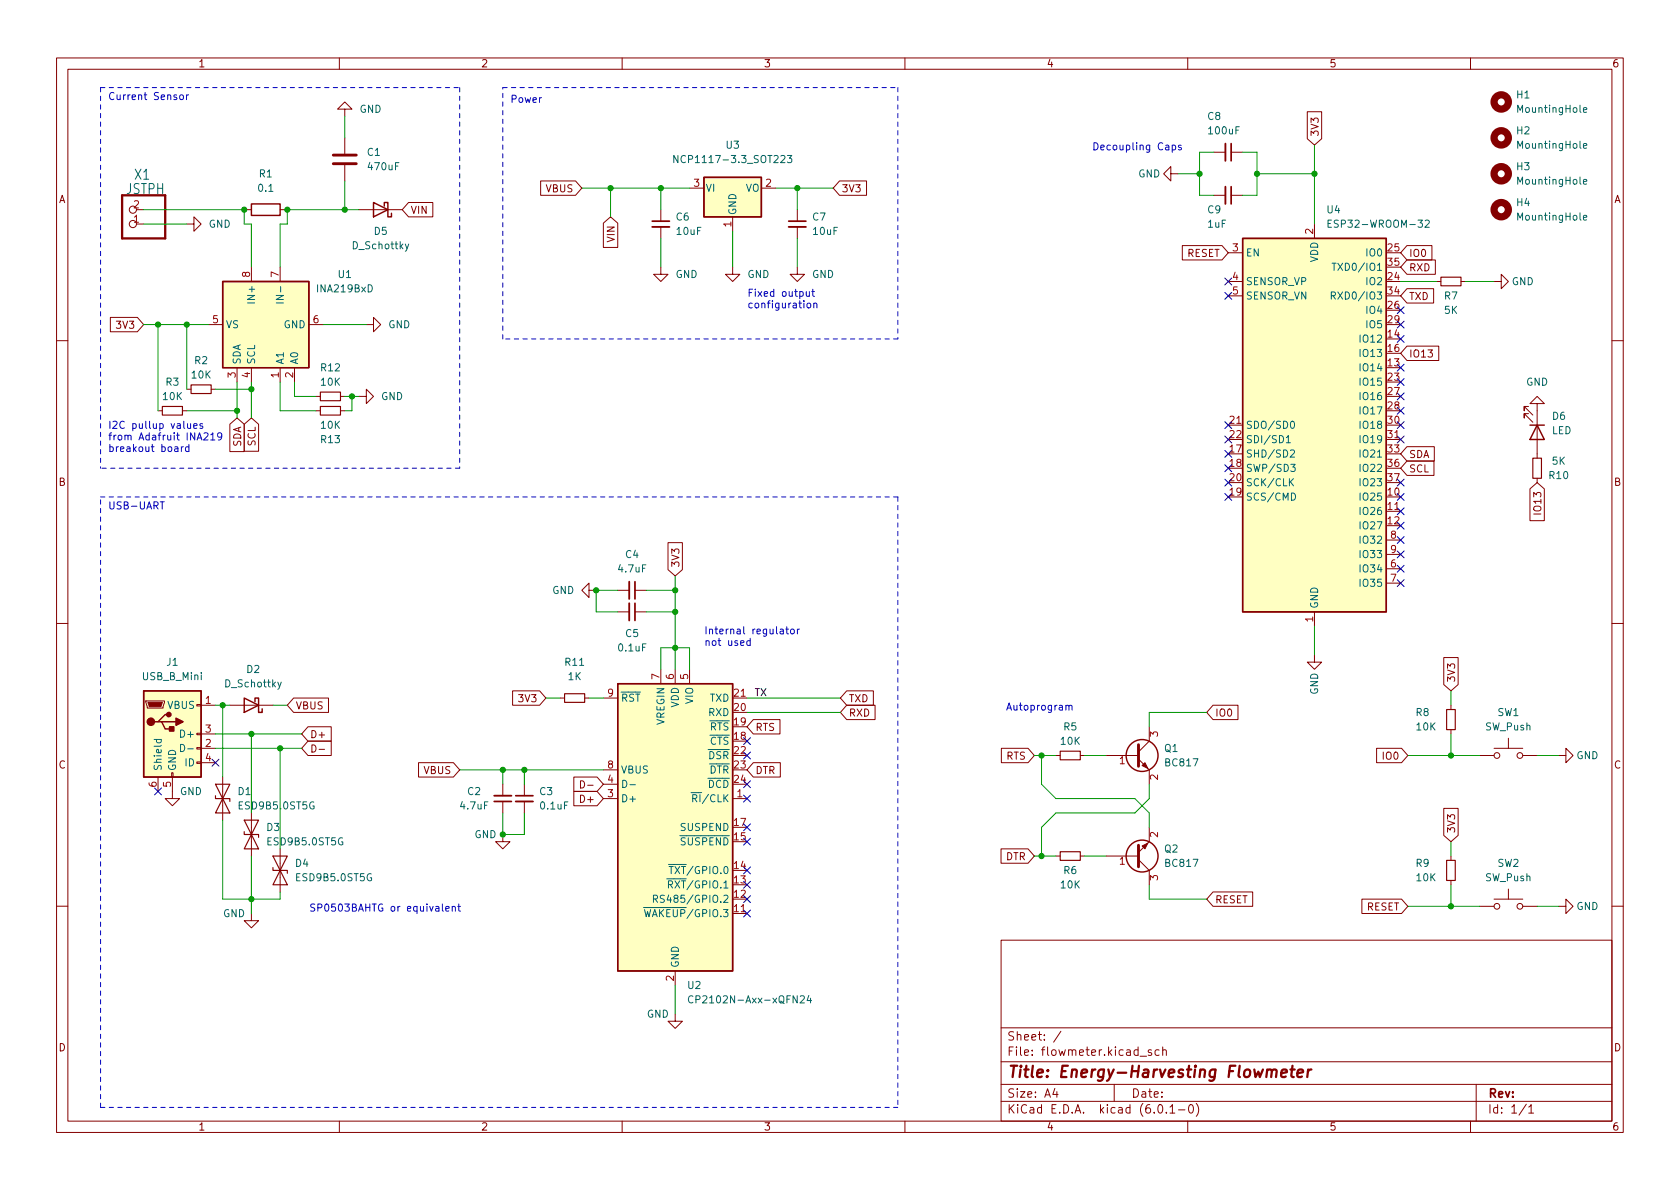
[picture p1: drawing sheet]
<svg xmlns="http://www.w3.org/2000/svg" width="297mm" height="210mm" viewBox="0 0 297 210" stroke-linecap="round" stroke-linejoin="round" font-family="sans-serif">
<g fill="none" stroke="#840000" stroke-width=".18">
<path d="M10 10.2h277v190.1h-277zM12 12.2h273v186.1h-273zM60 10.2v2M61 19.3h1.2l-1.2-1.3-1.3 1.3h1.3v1.3M110 10.2v2M160 10.2v2M210 10.2v2M231.1 19.8h2.6v4.7l-1.3 1.1-1.3-1.1zM260 10.2v2M24.1 37.1h1.3M24.1 39.6h1.3M33 39.6h1.3v-1.3l1.3 1.3-1.3 1.3v-1.3"/>
<path d="M43.2 37.1h1.2M49.5 37.1h1.3M61 24.4v2.8M61 29.2v2.8M63.5 37.1h7.6M72.2 35.8h4.3v2.5h-4.3l-1.1-1.2zM95.6 32h6.2l1.1 1.3-1.1 1.2h-6.2zM106.7 39.5l1.2-1.2 1.3 1.2v4.3h-2.5zM116.8 37.1v2M121.9 33.3h2.6M129.5 38.3v2.6M134.6 33.3h2.6"/>
<path d="M141 37.1v2M148.4 32h4.8v2.5h-4.8l-1.1-1.2zM207 30.7v-1.2l-1.3 1.2 1.3 1.3v-1.3h1.3M214.6 34.5h2.1M214.6 26.9h2.1M217.7 34.5h2M217.7 26.9h2M232.4 39.6v2.6M19.5 56.1h4.8l1.1 1.3-1.1 1.3h-4.8zM36.8 57.4h2.6M44.4 47.2v2.6M49.5 47.2v2.6"/>
<path d="M54.6 57.4h2.5M64.8 57.4h1.2v1.3l1.3-1.3-1.3-1.3v1.3M116.8 47.2v1.3h1.3l-1.3 1.3-1.2-1.3h1.2M116.8 40.1v2.1M129.5 47.2v1.3h1.3l-1.3 1.3-1.2-1.3h1.2M141 47.2v1.3h1.2l-1.2 1.3-1.3-1.3h1.3M141 40.1v2.1M209 43.4h7.1l1.1 1.3-1.1 1.3h-7.1zM217.2 49.8h2.5M217.2 44.7h2.5M217.2 52.3h2.5M248.8 51h4.7v2.6h-4.7l-1.2-1.3z"/>
<path d="M248.8 46h5v2.5h-5l-1.2-1.3zM248.8 43.4h4.4v2.6h-4.4l-1.2-1.3zM254 49.8h.8M258.3 49.8h.8M264.2 49.8h1.2v-1.3l1.3 1.3-1.3 1.2v-1.2M10 60.2h2M27.9 72.6h.8M32.3 72.6h.7M33 68.8h.8M37.3 68.8h.8M40.6 75l1.3-1.1 1.3 1.1v4.9h-2.6zM41.9 65v2.6"/>
<path d="M43.2 75l1.2-1.1 1.3 1.1v4.8h-2.5zM44.4 65v2.6M49.5 65v2.6M52.1 65v2.6M55.9 72.6h.7M55.9 70.1h.7M60.2 72.6h.8M60.2 70.1h.8M63.5 70.1h1.3v1.3l1.2-1.3-1.2-1.3v1.3M217.2 75.2h2.5M245.1 77.7h2.5M248.8 79h4.8v2.5h-4.8l-1.2-1.2z"/>
<path d="M248.8 61.2h5.6v2.5h-5.6l-1.2-1.2zM270.3 71.9h-.8v.7v-.7l1.5 1.5M270.3 73.1h-.8v.8v-.8l1.5 1.6M271.8 71.4h1.2l-1.2-1.3-1.3 1.3h1.3v9.6M285 60.2h2M118.1 96h2.6v4.7l-1.3 1.1-1.3-1.1zM245.1 90.4h2.5M245.1 95.5h2.5M245.1 98h2.5M248.8 81.5h4.7v2.6h-4.7l-1.2-1.3zM270.5 86.4l1.3-1.1 1.2 1.1v5.7h-2.5zM271.8 84.6v.7"/>
<path d="M10 110.2h2M104.1 104.4v-1.3l-1.2 1.3 1.2 1.3v-1.3h1.3M109.2 108.2h2.1M109.2 104.4h2.1M112.3 108.2h2M112.3 104.4h2M116.8 118.4v2.5M119.4 118.4v2.5M121.9 118.4v2.5M232.4 115.8v1.3h1.3l-1.3 1.3-1.3-1.3h1.3M232.4 108.2v2.5M245.1 100.6h2.5"/>
<path d="M245.1 103.1h2.5M255.3 116.3h2.5v4.8l-1.3 1.1-1.2-1.1zM285 110.2h2M25.8 123.9h3.3v.3l-.3 1h-2.8zM27.9 137.4v2.5M30.4 136.6h.2v.8h-.2zM30.5 137.4v3.8h1.2l-1.2 1.3-1.3-1.3h1.3M34.8 134.7h.8v.3h-.8zM34.8 132.2h.8v.3h-.8zM34.8 129.7h.8v.2h-.8zM34.8 124.6h.8v.2h-.8zM35.6 124.7h2.5"/>
<path d="M35.6 132.3h2.5M35.6 129.8h2.5M35.6 134.9h2.5M39.4 137.4v7.6M40.6 124.7h7.7M51.9 123.4h6.2v2.6h-6.2l-1.1-1.3zM54.5 128.5h4.1v2.6h-4.1l-1.2-1.3zM54.5 131.1h4.1v2.5h-4.1l-1.2-1.3zM55.1 131.7a.64 .64 0 0 1 .8 .7 .64 .64 0 0 1-.8 .6zM56.4 132.5h1M74 134.9h6.2l1.1 1.2-1.1 1.3h-6.2zM88.9 138.7v2"/>
<path d="M90.6 122.2h4.8l1.1 1.2-1.1 1.3h-4.8zM92.7 138.7v2M99.1 123.4h.7M101.5 139.9h4.1l1.1 1.3-1.1 1.3h-4.1zM101.5 137.4h4.1l1.1 1.3-1.1 1.2h-4.1zM102.6 138.1a.64 .64 0 0 1 .8 .6 .64 .64 0 0 1-.8 .6zM103.4 123.4h.7M103.9 138.9h1M106.7 123.4h2.5M106.7 138.7h2.5M106.7 136.1h2.5M129.5 123.4h2.6"/>
<path d="M133.2 134.9h4.8v2.5h-4.8l-1.1-1.3zM133.2 127.2h4.7v2.6h-4.7l-1.1-1.3zM149.7 124.7h5v2.5h-5l-1.1-1.2zM149.7 122.2h4.7v2.5h-4.7l-1.1-1.3zM177.1 132.3h4.7l1.1 1.3-1.1 1.3h-4.7zM186.7 133.6h.8M191 133.6h.8M195.6 133.6h5.7M201.3 134.2l1.9 1.9v2.6M203.2 128.5v2.6l-1.9 1.9M214.5 124.7h4.4v2.5h-4.4l-1.1-1.2zM243.4 132.3h4.4l1.1 1.3-1.1 1.3h-4.4z"/>
<path d="M256.5 124.7v.8M256.5 129v.8M261.6 133.6h2.6M264.2 132.3h5M266.7 130.6v1.7M269.2 133.6h2.6M275.6 133.6h1.3v-1.3l1.2 1.3-1.2 1.3v-1.3M44.4 143.8v7.6M49.5 150.1v7.6M88.9 147.6v1.2h1.3l-1.3 1.3-1.3-1.3h1.3M88.9 141.7v2.1M92.7 141.7v2.1"/>
<path d="M106.7 141.2h2.5M129.5 141.2h2.6M177 150.1h4.8l1.1 1.3-1.1 1.2h-4.8zM186.7 151.4h.8M191 151.4h.8M195.6 151.4h5.7M201.3 152l1.9 1.9v2.6M203.2 146.3v2.5l-1.9 1.9M214.5 157.7h7v2.6h-7l-1.1-1.3zM240.8 159h7l1.1 1.3-1.1 1.2h-7zM255.3 142.9h2.5v4.8l-1.3 1.1-1.2-1.1zM256.5 151.4v.7"/>
<path d="M256.5 155.7v.8M264.2 159h5M266.7 157.2v1.8M10 160.2h2M44.4 161.5v1.3h1.3l-1.3 1.3-1.2-1.3h1.2M119.4 179.3v1.3h1.2l-1.2 1.3-1.3-1.3h1.3M119.4 171.7v2.5M129.5 161.5h2.6M177 166.3h108v32h-108zM261.6 160.3h2.6M269.2 160.3h2.6M275.6 160.3h1.3v-1.3l1.2 1.3-1.2 1.2v-1.2"/>
<path d="M285 160.2h2M60 198.3v2M110 198.3v2M160 198.3v2M177 194.8h108M177 191.8h108M177 187.8h108M177 181.8h108M186.5 192.5l-.4 1h1M186.9 193v1M187.6 182.4l-1.3 1.9M197 191.8v3"/>
<path d="M201.6 186.8h1.1M203.6 185.7l-.4-.1-.2 .2 .1 .3 .5 .1v.4h-.6M204.9 195.4l.2-.1a.81 .81 0 0 1 .6 .7 .81 .81 0 0 1-.3 .8h-.2a.81 .81 0 0 1-.6-.6 .81 .81 0 0 1 .3-.8zM204.9 185.7l-.4-.1-.3 .3v.4l.2 .3h.5M205.6 185.8l.2-.2 .3 .1 .1 .9M205.6 185.1v1.5M206.2 196.7v.1M206.9 195.8l.4-.5v1.5M206.9 196.8h.8M208.4 196.3h1.1M210 198.3v2M210.4 195.4l.1-.1a.81 .81 0 0 1 .6 .7 .81 .81 0 0 1-.3 .8h-.2a.81 .81 0 0 1-.5-.6 .81 .81 0 0 1 .3-.8z"/>
<path d="M211.5 195.1a1.72 1.72 0 0 1 0 2.3M260 198.3v2M261 191.8v6.5M269.9 195.3l-1.3 1.9M270.3 195.8l.4-.5v1.5M270.3 196.8h.9"/>
<circle cx="23.5" cy="39.6" r=".63"/>
<circle cx="23.5" cy="37.1" r=".63"/>
<circle cx="264.7" cy="133.6" r=".51"/>
<circle cx="268.7" cy="133.6" r=".51"/>
<circle cx="264.7" cy="160.3" r=".51"/>
<circle cx="268.7" cy="160.3" r=".51"/>
</g>
<path d="M226.5 189.8l1-.2v-.4l-.2-.1-.6 .1-.2 1 .3 .3 .5-.1M228.2 189.1h.7M228.5 188.5l-.2 1.7 .1 .2 .4 .1M229.4 189.8l1-.2-.1-.4-.1-.1-.6 .1-.2 1 .2 .3 .6-.1M231.3 189.1l-.2 1.4M231.9 189.1l-.4 .1-.2 .3" fill="none" stroke="#840000" stroke-width=".4"/>
<g fill="none" stroke="#840000" stroke-width=".2">
<path d="M254.8 49h3.5v1.5h-3.5zM28.7 71.9h3.6v1.5h-3.6zM33.8 68.1h3.5v1.5h-3.5zM56.6 71.9h3.6v1.5h-3.6zM56.6 69.3h3.6v1.6h-3.6zM271 81h1.5v3.6h-1.5zM38.1 138.7h2.5l-1.2 2.5zM99.8 122.7h3.6v1.5h-3.6zM187.5 132.8h3.5v1.6h-3.5zM255.8 125.5h1.5v3.5h-1.5zM38.1 140.7v.5h2.5v.5M39.4 141.2l1.2 2.6h-2.5z"/>
<path d="M43.2 147.1v.5h2.5v.5M43.2 145h2.5l-1.3 2.6zM44.4 147.6l1.3 2.5h-2.5zM48.3 153.4v.5h2.5v.5M48.3 151.4h2.5l-1.3 2.5zM49.5 153.9l1.3 2.6h-2.5zM187.5 150.6h3.5v1.5h-3.5zM255.8 152.1h1.5v3.6h-1.5z"/>
</g>
<path d="M216.7 25.4v3M216.7 33v3.1M115.3 40.1h3.1M139.4 40.1h3.1M111.3 102.9v3M111.3 106.7v3M87.4 140.7h3M91.2 141.7h3" fill="none" stroke="#840000" stroke-width=".33"/>
<path d="M115.3 39.1h3.1M139.4 39.1h3.1M217.7 25.4v3M217.7 33v3.1M112.3 102.9v3M112.3 106.7v3M87.4 141.7h3M91.2 140.7h3" fill="none" stroke="#840000" stroke-width=".3"/>
<g fill="none" stroke="#840000" stroke-width="1.3">
<circle cx="265.4" cy="18" r="1.27"/>
<circle cx="265.4" cy="37.1" r="1.27"/>
<circle cx="265.4" cy="30.7" r="1.27"/>
<circle cx="265.4" cy="24.4" r="1.27"/>
</g>
<g fill="none" stroke="#006464" stroke-width=".18">
<path d="M280 19.4l.6-.1-.1-.2-.4-.1-.1 .2v.6h.5M119.9 27.5v1.3l-.8-1.3v1.3M139.2 27.5h.8l-.4 .5 .3 .1v.5l-.1 .2-.6-.2M234.8 39.5h.4M235.4 38.9h-.6v1.3h.6M252 39l.5-.1 .2 .4-.8 .9h.8M280 25.8l.6-.1-.1-.3h-.4l-.1 .2v.6h.5M280 32.1l.6-.1-.1-.2-.4-.1-.1 .2v.6h.5M280 38.5l.6-.1-.1-.3h-.4l-.1 .2v.6h.5M43.8 53.6h1.2M48.8 53.6h1.3M72.3 43.2l-.5 1.1-.1 .1"/>
<path d="M235.4 52.3l.6-.1 .1-.2v-.3l-.7-.1v1.3M235.5 46.5h.7M235.7 52.3l.4 .6M235.9 46.5v1.3M227.4 77.4l.4-.4v1.3M227.4 78.3h.8M228.2 79.7l.4-.1 .3 .3-.8 .9h.8M228.3 74.6l.2-.1a.68 .68 0 0 1 .4 .6 .68 .68 0 0 1-.4 .7l-.2-.2-.1-.3zM228.2 85.2l.5 .7M228.2 82.1h.8l-.4 .5 .3 .1v.6l-.1 .1-.6-.1M228.3 87.2a.64 .64 0 0 1 .8 .6 .64 .64 0 0 1-.8 .7zM228.7 84.6l-.7 .8"/>
<path d="M27.2 130.8h1.3M27.7 130.8v.3l.2 .3 .6-.2v-.4M31.9 131.6a.64 .64 0 0 1 .8 .7 .64 .64 0 0 1-.8 .6zM33.2 132.4h1M49.7 120.6l-.4 1.2-.2 .1M110.1 138a.64 .64 0 0 1 .7 .6 .64 .64 0 0 1-.7 .7zM111.4 138.8h.9M115.5 159l.6-.1 .2-.2-.1-.3-.7-.1v1.3M115.8 159l.5 .6M117.5 158.4l-.5-.1-.2 .1v.4l.5 .2 .2 .3-.3 .3-.5-.1M122.5 176.2a.6 .6 0 0 0-.8 .4 .6 .6 0 0 0 .6 .8l.2-.2M141.5 176.2l.5-.1 .2 .3-.8 1h.8"/>
<path d="M143 176l-.3 .9h.8M143.3 176.5v.9"/>
</g>
<g fill="#ffffc2" stroke="#ffffc2" stroke-width=".18">
<path d="M39.4 49.8h15.2v15.2h-15.2z"/>
<path d="M25.4 122.2h10.2v15.2h-10.2z"/>
<path d="M109.2 120.9h20.3v50.8h-20.3z"/>
<path d="M219.7 42.2h25.4v66h-25.4z"/>
<path d="M124.5 31.4h10.1v6.9h-10.1z"/>
</g>
<g fill="none" stroke="#840000" stroke-width=".25">
<path d="M44.4 36.1h5.1v2h-5.1zM66 35.8l2.6 1.3-2.6 1.2zM67.9 36.4v-.6h.7v2.5h.6v-.6M124.5 31.4h10.1v6.9h-10.1zM39.4 49.8h15.2v15.2h-15.2zM219.7 42.2h25.4v66h-25.4zM270.5 75.2h2.5M271.8 75.2l1.2 2.5h-2.5zM25.4 122.2h10.2v15.2h-10.2zM27.9 127.6h.7l.6 1.3h1.3M28.6 127.6h2.5M29.8 126.4h-.6l-1.3 1.2h-.6"/>
<path d="M43.2 123.4l2.5 1.3-2.5 1.3zM45.1 124.1v-.7h.6v2.6h.7v-.7M109.2 120.9h20.3v50.8h-20.3z"/>
<circle cx="201.9" cy="133.6" r="2.82"/>
<circle cx="201.9" cy="151.4" r="2.82"/>
</g>
<g fill="#840000" stroke="#840000" stroke-width=".25">
<path d="M31.1 127l1.3 .6-1.3 .7z"/>
<path d="M30 128.5h.7v.8h-.7z"/>
<circle cx="26.7" cy="127.6" r=".63"/>
<circle cx="29.8" cy="126.4" r=".38"/>
</g>
<g fill="#840000" stroke="#840000" stroke-width=".18">
<path d="M26.2 124.2h2.5l-.3 .8h-2z"/>
<path d="M201.9 149.6l1-.5-.5 1z"/>
<path d="M201.9 135.4l.5-.5 .5 1z"/>
</g>
<path d="M58.9 27.4h4.1M58.9 29h4.1M201.3 131.7v3.8M201.3 149.5v3.8" fill="none" stroke="#840000" stroke-width=".51"/>
<path d="M21.6 34.5h7.6v7.7h-7.6z" fill="none" stroke="#840000" stroke-width=".41"/>
<g fill="none" stroke="#0000c2" stroke-width=".18">
<path d="M31.9 16.8h.3l.2 .2v.4l-.2 .2h-.3l-.1-.2zM33 16.8v.8M33.3 16.8l-.3 .2M207.3 25.7h.3l.3 .2-.1 .5h-.5M207.3 25.7v1.2M208.8 25.7h-.3l-.1 .1v.2l.4 .1v.3h-.4M142.6 51.6v.7l.3 .1 .2-.1M142.8 53.7l.3-.1 .2 .2v.4l-.2 .2h-.3l-.1-.2zM143.1 51.6v.8M143.5 51.6h.5M143.7 51.1v1.1l.3 .2M143.9 53.7l.2-.1 .3 .1v.7"/>
<path d="M143.9 53.6v.8M32.1 79v.8M32.4 79l-.3 .2M33.2 74.9v.8l.3 .1 .2-.2M33.4 79.1l-.4-.1-.2 .2 .1 .6h.5M33.4 78.6v1.2M33.7 74.9v.9M34.2 75.3l.7-.1-.1-.2-.4-.1-.2 .2 .1 .6h.5M35.8 75l-.3-.1-.2 .2 .1 .2 .4 .1v.3h-.5M36.1 76.7l.4-.2 .3 .4-.8 .9h.8M37.3 76.9l.3-.4v1.3M37.3 77.8h.7"/>
<path d="M39.2 77.1l-.2 .2h-.3l-.2-.2 .1-.5 .4-.1 .1 .2a.84 .84 0 0 1-.3 1.1h-.2M28.3 88.7h.7M132.6 113.4l-.3-.1-.3 .2 .2 .6h.4M132.6 112.9v1.2M138 111.3h.4l.1 .8M138.5 111.5l-.4 .1-.2 .2 .2 .3 .4-.1M138.9 111.2h.5M139.1 110.8v1.1l.3 .2M139.9 111.3l.3-.1 .2 .3v.4l-.2 .2-.3-.1-.1-.1zM141 111.2v.9M141.3 111.2l-.3 .3M188.5 124.8l.1-.1 .3 .1 .1 .8"/>
<path d="M189 124.9l.2-.2 .3 .1v.8M78.2 159.9v1l.2 .2M81.1 159.9v1l.3 .2M78.8 160.7l.6-.1v-.3h-.4l-.2 .2 .1 .6h.5M80 160.4l.1-.1h.3l.1 .8M80 160.3v.8M80.9 160.3h.5"/>
</g>
<path d="M17.8 15.5v67.3M17.8 15.5h63.5M81.3 15.5v67.3M88.9 15.5h69.8M158.7 15.5v44.4M88.9 59.9v-44.4M158.7 59.9h-69.8M17.8 87.9h140.9M81.3 82.8h-63.5M158.7 87.9v107.9M17.8 195.8v-107.9M158.7 195.8h-140.9" fill="none" stroke="#0000c2" stroke-width=".18" stroke-dasharray=".8 .8"/>
<g fill="none" stroke="#009600" stroke-width=".18">
<path d="M25.4 37.1h17.8v2.5h1.2v7.6M25.4 39.6h7.6M61 20.6v3.8M61 32v5.1M63.5 37.1h-12.7v2.5h-1.3v7.6M102.9 33.3h19M107.9 33.3v5M116.8 33.3v3.8M137.2 33.3h10.1M141 33.3v3.8M208.3 30.7h3.8M214.6 26.9h-2.5v7.6h2.5"/>
<path d="M219.7 26.9h2.5v7.6h-2.5M222.2 30.7h10.2M232.4 25.6v14M25.4 57.4h11.4M27.9 57.4v15.2M33 57.4v11.4M57.1 57.4h7.7M116.8 42.2v5M129.5 40.9v6.3M141 42.2v5M247.6 49.8h6.4M259.1 49.8h5.1"/>
<path d="M33 72.6h8.9M38.1 68.8h6.3M41.9 67.6v6.3M44.4 67.6v6.3M49.5 67.6v5h6.4M52.1 67.6v2.5h3.8M61 70.1h2.5M62.2 70.1v2.5h-1.2M109.2 104.4h-3.8v3.8h3.8M114.3 104.4h5.1M114.3 108.2h5.1M116.8 118.4v-3.9h5.1v3.9"/>
<path d="M119.4 101.8v16.6M232.4 110.7v5.1M38.1 124.7h2.5M38.1 129.8h15.2M38.1 132.3h15.2M39.4 124.7v12.7M44.4 129.8v14M48.3 124.7h2.5M49.5 132.3v17.8M81.3 136.1h25.4M88.9 136.1v2.6M92.7 136.1v2.6"/>
<path d="M96.5 123.4h2.6M104.1 123.4h2.6M132.1 126h16.5M132.1 123.4h16.5M182.9 133.6h3.8M184.1 133.6v5.1l2.6 2.5h14l2.5 2.6v2.5M191.8 133.6h3.8M203.2 138.7v2.5l-2.5 2.6h-14l-2.6 2.5v5.1M213.4 126h-10.2v2.5M248.9 133.6h12.7M256.5 122.2v2.5M256.5 129.8v3.8"/>
<path d="M271.8 133.6h3.8M39.4 145v14h10.1v-1.3M44.4 151.4v10.1M88.9 143.8v3.8h3.8v-3.8M182.9 151.4h3.8M191.8 151.4h3.8M203.2 156.5v2.5h10.2M256.5 148.8v2.6M256.5 156.5v3.8M119.4 174.2v5.1M248.9 160.3h12.7M271.8 160.3h3.8"/>
</g>
<g fill="none" stroke="#000084" stroke-width=".18">
<path d="M216.6 49.2l1.2 1.2M216.6 51.7l1.2 1.2M217.8 49.2l-1.2 1.2M217.8 51.7l-1.2 1.2M247 54.2l1.3 1.3M247 56.8l1.3 1.2M247 59.3l1.3 1.2M248.3 56.8l-1.3 1.2M248.3 54.2l-1.3 1.3M248.3 59.3l-1.3 1.2M216.6 74.6l1.2 1.2M216.6 77.1l1.2 1.2"/>
<path d="M216.6 79.6l1.2 1.3M217.8 74.6l-1.2 1.2M217.8 77.1l-1.2 1.2M217.8 79.6l-1.2 1.3M247 72l1.3 1.2M247 77.1l1.3 1.2M247 74.6l1.3 1.2M247 66.9l1.3 1.3M247 64.4l1.3 1.2M247 69.5l1.3 1.2M248.3 72l-1.3 1.2M248.3 77.1l-1.3 1.2"/>
<path d="M248.3 74.6l-1.3 1.2M248.3 66.9l-1.3 1.3M248.3 64.4l-1.3 1.2M248.3 69.5l-1.3 1.2M216.6 82.2l1.2 1.2M216.6 87.3l1.2 1.2M216.6 84.7l1.2 1.2M217.8 82.2l-1.2 1.2M217.8 87.3l-1.2 1.2M217.8 84.7l-1.2 1.2M247 92.3l1.3 1.3M247 94.9l1.3 1.2"/>
<path d="M247 97.4l1.3 1.2M247 84.7l1.3 1.2M247 87.3l1.3 1.2M247 89.8l1.3 1.2M247 100l1.3 1.2M248.3 92.3l-1.3 1.3M248.3 94.9l-1.3 1.2M248.3 97.4l-1.3 1.2M248.3 84.7l-1.3 1.2M248.3 87.3l-1.3 1.2M248.3 89.8l-1.3 1.2M248.3 100l-1.3 1.2"/>
<path d="M247 102.5l1.3 1.2M248.3 102.5l-1.3 1.2M27.3 139.3l1.2 1.3M28.5 139.3l-1.2 1.3M37.5 134.3l1.2 1.2M38.7 134.3l-1.2 1.2M131.5 130.4l1.2 1.3M131.5 138.1l1.2 1.2M131.5 133l1.2 1.2M132.7 130.4l-1.2 1.3M132.7 138.1l-1.2 1.2M132.7 133l-1.2 1.2"/>
<path d="M131.5 148.2l1.2 1.2M131.5 140.6l1.2 1.2M131.5 153.3l1.2 1.2M131.5 145.7l1.2 1.2M131.5 155.8l1.2 1.3M131.5 158.4l1.2 1.2M132.7 148.2l-1.2 1.2M132.7 140.6l-1.2 1.2M132.7 153.3l-1.2 1.2M132.7 145.7l-1.2 1.2M132.7 155.8l-1.2 1.3M132.7 158.4l-1.2 1.2"/>
<path d="M131.5 160.9l1.2 1.2M132.7 160.9l-1.2 1.2"/>
</g>
<g fill="#009600" stroke="#009600" stroke-width=".18">
<circle cx="184.1" cy="151.4" r=".46"/>
<circle cx="119.4" cy="108.2" r=".46"/>
<circle cx="119.4" cy="114.5" r=".46"/>
<circle cx="184.1" cy="133.6" r=".46"/>
<circle cx="256.5" cy="133.6" r=".46"/>
<circle cx="256.5" cy="160.3" r=".46"/>
<circle cx="212.1" cy="30.7" r=".46"/>
<circle cx="232.4" cy="30.7" r=".46"/>
<circle cx="222.2" cy="30.7" r=".46"/>
<circle cx="49.5" cy="132.3" r=".46"/>
<circle cx="88.9" cy="136.1" r=".46"/>
<circle cx="39.4" cy="124.7" r=".46"/>
<circle cx="44.4" cy="129.8" r=".46"/>
<circle cx="44.4" cy="159" r=".46"/>
<circle cx="116.8" cy="33.3" r=".46"/>
<circle cx="107.9" cy="33.3" r=".46"/>
<circle cx="141" cy="33.3" r=".46"/>
<circle cx="105.4" cy="104.4" r=".46"/>
<circle cx="119.4" cy="104.4" r=".46"/>
<circle cx="92.7" cy="136.1" r=".46"/>
<circle cx="88.9" cy="147.6" r=".46"/>
<circle cx="33" cy="57.4" r=".46"/>
<circle cx="27.9" cy="57.4" r=".46"/>
<circle cx="41.9" cy="72.6" r=".46"/>
<circle cx="44.4" cy="68.8" r=".46"/>
<circle cx="62.2" cy="70.1" r=".46"/>
<circle cx="61" cy="37.1" r=".46"/>
<circle cx="50.8" cy="37.1" r=".46"/>
<circle cx="43.2" cy="37.1" r=".46"/>
</g>
<text font-size="2.8" fill="#840000" x="178" y="190.6">Title: Energy-Harvesting Flowmeter</text>
<g font-size="2.5" fill="#006464">
<text x="22.3" y="34.3">JSTPH</text>
<text x="23.8" y="31.8">X1</text>
</g>
<g font-size="2.1" fill="#840000">
<text x="178" y="184">Sheet: /</text>
<text x="178" y="186.7">File: flowmeter.kicad_sch</text>
<text x="178" y="196.9">KiCad E.D.A. kicad (6.0.1-0)</text>
<text x="178" y="194.1">Size: A4</text>
<text x="200" y="194.1">Date:</text>
<text x="263" y="194.1">Rev:</text>
<text x="263" y="196.9">Id: 1/1</text>
</g>
<g font-size="1.8" fill="#840000">
<text x="35" y="11.9">1</text>
<text x="85" y="11.9">2</text>
<text x="135" y="11.9">3</text>
<text x="185" y="11.9">4</text>
<text x="235" y="11.9">5</text>
<text x="285" y="11.9">6</text>
<text x="233.1" y="24.2" transform="rotate(-90 233.1 24.2)">3V3</text>
<text x="10.3" y="35.9">A</text>
<text x="96.5" y="34">VBUS</text>
<text x="148.7" y="34">3V3</text>
<text x="285.3" y="35.9">A</text>
<text x="72.5" y="37.8">VIN</text>
<text x="108.7" y="42.7" transform="rotate(-90 108.7 42.7)">VIN</text>
<text x="209.8" y="45.4">RESET</text>
<text x="249.1" y="48">RXD</text>
<text x="249.1" y="45.4">IO0</text>
<text x="249.1" y="53">TXD</text>
<text x="20.8" y="58.1">3V3</text>
<text x="249.1" y="63.2">IO13</text>
<text x="42.6" y="79.1" transform="rotate(-90 42.6 79.1)">SDA</text>
<text x="45.2" y="78.9" transform="rotate(-90 45.2 78.9)">SCL</text>
<text x="249.1" y="81">SDA</text>
<text x="249.1" y="83.5">SCL</text>
<text x="10.3" y="85.9">B</text>
<text x="285.3" y="85.9">B</text>
<text x="272.5" y="90.6" transform="rotate(-90 272.5 90.6)">IO13</text>
<text x="120.1" y="100.4" transform="rotate(-90 120.1 100.4)">3V3</text>
<text x="52.2" y="125.4">VBUS</text>
<text x="91.9" y="124.2">3V3</text>
<text x="150" y="124.2">TXD</text>
<text x="257.3" y="120.7" transform="rotate(-90 257.3 120.7)">3V3</text>
<text x="54.8" y="130.5">D+</text>
<text x="133.5" y="129.2">RTS</text>
<text x="150" y="126.7">RXD</text>
<text x="214.8" y="126.7">IO0</text>
<text x="10.3" y="135.9">C</text>
<text x="74.9" y="136.9">VBUS</text>
<text x="133.5" y="136.9">DTR</text>
<text x="177.9" y="134.3">RTS</text>
<text x="244.6" y="134.3">IO0</text>
<text x="285.3" y="135.9">C</text>
<text x="102.9" y="141.9">D+</text>
<text x="257.3" y="147.4" transform="rotate(-90 257.3 147.4)">3V3</text>
<text x="177.8" y="152.1">DTR</text>
<text x="214.8" y="159.7">RESET</text>
<text x="241.6" y="161">RESET</text>
<text x="10.3" y="185.9">D</text>
<text x="285.3" y="185.9">D</text>
<text x="35" y="199.9">1</text>
<text x="85" y="199.9">2</text>
<text x="135" y="199.9">3</text>
<text x="185" y="199.9">4</text>
<text x="235" y="199.9">5</text>
<text x="285" y="199.9">6</text>
</g>
<g font-size="1.8" fill="#0000c2">
<text x="19" y="17.7">Current Sensor</text>
<text x="90.2" y="18.2">Power</text>
<text x="193" y="26.6">Decoupling Caps</text>
<text x="132.1" y="52.5">Fixed output</text>
<text x="132.1" y="54.5">configuration</text>
<text x="19" y="75.8">I2C pullup values</text>
<text x="19" y="77.9">from Adafruit INA219</text>
<text x="19" y="79.9">breakout board</text>
<text x="19" y="90.1">USB-UART</text>
<text x="124.5" y="112.2">Internal regulator</text>
<text x="124.5" y="114.2">not used</text>
<text x="177.8" y="125.6">Autoprogram</text>
<text x="54.6" y="161.2">SP0503BAHTG or equivalent</text>
</g>
<g font-size="1.8" fill="#006464">
<text x="268.2" y="17.4">H1</text>
<text x="63.5" y="19.9">GND</text>
<text x="213.5" y="21.2">C8</text>
<text x="213.8" y="23.7">100uF</text>
<text x="268.2" y="23.7">H2</text>
<text x="268.5" y="19.9">MountingHole</text>
<text x="65" y="27.6">C1</text>
<text x="120.4" y="28.8">NCP1117-3.3_SOT223</text>
<text x="128.4" y="26.3">U3</text>
<text x="268.5" y="26.3">MountingHole</text>
<text x="45.8" y="33.9">0.1</text>
<text x="45.9" y="31.4">R1</text>
<text x="65.2" y="30.1">470uF</text>
<text x="124.7" y="33.9">VI</text>
<text x="131.8" y="33.9">VO</text>
<text x="201.2" y="31.4">GND</text>
<text x="268.2" y="30.1">H3</text>
<text x="268.5" y="32.6">MountingHole</text>
<text x="36.9" y="40.3">GND</text>
<text x="66.2" y="41.5">D5</text>
<text x="119.6" y="39">C6</text>
<text x="119.7" y="41.5">10uF</text>
<text x="130.2" y="38.1" transform="rotate(-90 130.2 38.1)">GND</text>
<text x="143.7" y="39">C7</text>
<text x="143.9" y="41.5">10uF</text>
<text x="213.5" y="37.7">C9</text>
<text x="213.6" y="40.3">1uF</text>
<text x="234.6" y="37.7">U4</text>
<text x="235.8" y="40.3">ESP32-WROOM-32</text>
<text x="268.2" y="36.4">H4</text>
<text x="268.5" y="39">MountingHole</text>
<text x="62.4" y="44.1">D_Schottky</text>
<text x="220.2" y="45.3">EN</text>
<text x="233" y="46.4" transform="rotate(-90 233 46.4)">VDD</text>
<text x="236.7" y="47.9">TXD0/IO1</text>
<text x="241.8" y="45.3">IO0</text>
<text x="45.1" y="53.1" transform="rotate(-90 45.1 53.1)">IN+</text>
<text x="50.2" y="52.6" transform="rotate(-90 50.2 52.6)">IN-</text>
<text x="56.2" y="51.7">INA219BxD</text>
<text x="59.8" y="49.1">U1</text>
<text x="119.4" y="49.1">GND</text>
<text x="132.1" y="49.1">GND</text>
<text x="143.6" y="49.1">GND</text>
<text x="220.2" y="50.4">SENSOR_VP</text>
<text x="220.2" y="53">SENSOR_VN</text>
<text x="236.5" y="53">RXD0/IO3</text>
<text x="241.8" y="50.4">IO2</text>
<text x="255.4" y="53">R7</text>
<text x="267.3" y="50.4">GND</text>
<text x="39.9" y="58">VS</text>
<text x="50.2" y="58">GND</text>
<text x="68.6" y="58">GND</text>
<text x="241.8" y="55.5">IO4</text>
<text x="241.8" y="58">IO5</text>
<text x="255.4" y="55.5">5K</text>
<text x="34.4" y="64.4">R2</text>
<text x="42.5" y="64.5" transform="rotate(-90 42.5 64.5)">SDA</text>
<text x="45.1" y="64.5" transform="rotate(-90 45.1 64.5)">SCL</text>
<text x="50.2" y="64.5" transform="rotate(-90 50.2 64.5)">A1</text>
<text x="52.7" y="64.5" transform="rotate(-90 52.7 64.5)">A0</text>
<text x="56.8" y="65.7">R12</text>
<text x="240.8" y="65.7">IO14</text>
<text x="240.8" y="60.6">IO12</text>
<text x="240.8" y="63.1">IO13</text>
<text x="28.9" y="70.7">10K</text>
<text x="29.3" y="68.2">R3</text>
<text x="33.9" y="66.9">10K</text>
<text x="56.8" y="68.2">10K</text>
<text x="67.4" y="70.7">GND</text>
<text x="240.8" y="68.2">IO15</text>
<text x="240.8" y="70.7">IO16</text>
<text x="269.8" y="68.2">GND</text>
<text x="56.8" y="75.8">10K</text>
<text x="220.2" y="75.8">SDO/SD0</text>
<text x="240.8" y="73.3">IO17</text>
<text x="240.8" y="75.8">IO18</text>
<text x="274.4" y="76.8">LED</text>
<text x="274.5" y="74.2">D6</text>
<text x="56.8" y="78.4">R13</text>
<text x="220.2" y="80.9">SHD/SD2</text>
<text x="220.2" y="83.4">SWP/SD3</text>
<text x="220.2" y="78.4">SDI/SD1</text>
<text x="240.8" y="78.4">IO19</text>
<text x="240.8" y="80.9">IO21</text>
<text x="240.8" y="83.4">IO22</text>
<text x="274.5" y="82.2">5K</text>
<text x="220.2" y="88.5">SCS/CMD</text>
<text x="220.2" y="86">SCK/CLK</text>
<text x="240.8" y="88.5">IO25</text>
<text x="240.8" y="86">IO23</text>
<text x="274" y="84.7">R10</text>
<text x="240.8" y="91.1">IO26</text>
<text x="240.8" y="93.6">IO27</text>
<text x="109.4" y="101.2">4.7uF</text>
<text x="110.6" y="98.7">C4</text>
<text x="240.8" y="101.2">IO34</text>
<text x="240.8" y="96.1">IO32</text>
<text x="240.8" y="98.7">IO33</text>
<text x="97.6" y="105">GND</text>
<text x="233" y="107.7" transform="rotate(-90 233 107.7)">GND</text>
<text x="240.8" y="103.8">IO35</text>
<text x="110.6" y="112.6">C5</text>
<text x="29.5" y="117.7">J1</text>
<text x="43.6" y="119">D2</text>
<text x="100" y="117.7">R11</text>
<text x="109.5" y="115.2">0.1uF</text>
<text x="25.2" y="120.3">USB_B_Mini</text>
<text x="29.6" y="125.3">VBUS</text>
<text x="39.9" y="121.5">D_Schottky</text>
<text x="100.5" y="120.3">1K</text>
<text x="109.7" y="124.1">~{RST}</text>
<text x="120" y="125.1" transform="rotate(-90 120 125.1)">VDD</text>
<text x="122.6" y="124.5" transform="rotate(-90 122.6 124.5)">VIO</text>
<text x="125.5" y="124.1">TXD</text>
<text x="233" y="122.9" transform="rotate(-90 233 122.9)">GND</text>
<text x="32.2" y="130.4">D+</text>
<text x="117.5" y="128.2" transform="rotate(-90 117.5 128.2)">VREGIN</text>
<text x="124.1" y="131.7">~{CTS}</text>
<text x="124.1" y="129.2">~{RTS}</text>
<text x="125.3" y="126.6">RXD</text>
<text x="187.6" y="131.7">10K</text>
<text x="188.1" y="129.2">R5</text>
<text x="250.4" y="126.6">R8</text>
<text x="250.5" y="129.2">10K</text>
<text x="262.6" y="129.2">SW_Push</text>
<text x="264.8" y="126.6">SW1</text>
<text x="28.6" y="136.4" transform="rotate(-90 28.6 136.4)">Shield</text>
<text x="31.1" y="136.4" transform="rotate(-90 31.1 136.4)">GND</text>
<text x="32.8" y="135.5">ID</text>
<text x="109.7" y="136.8">VBUS</text>
<text x="123.9" y="134.2">~{DSR}</text>
<text x="124" y="136.8">~{DTR}</text>
<text x="205.9" y="133">Q1</text>
<text x="206.2" y="135.5">BC817</text>
<text x="278.7" y="134.2">GND</text>
<text x="31.8" y="140.6">GND</text>
<text x="42.1" y="140.6">D1</text>
<text x="42.4" y="143.1">ESD9B5.0ST5G</text>
<text x="81.5" y="143.1">4.7uF</text>
<text x="82.7" y="140.6">C2</text>
<text x="95.4" y="140.6">C3</text>
<text x="95.7" y="143.1">0.1uF</text>
<text x="109.7" y="141.9">D+</text>
<text x="121.8" y="141.9">~{RI}/CLK</text>
<text x="123.8" y="139.3">~{DCD}</text>
<text x="47.2" y="146.9">D3</text>
<text x="47.5" y="149.5">ESD9B5.0ST5G</text>
<text x="83.9" y="148.2">GND</text>
<text x="119.1" y="149.5">~{SUSPEND}</text>
<text x="120.5" y="146.9">SUSPEND</text>
<text x="52.3" y="153.3">D4</text>
<text x="52.6" y="155.8">ESD9B5.0ST5G</text>
<text x="117.9" y="154.6">~{TXT}/GPIO.0</text>
<text x="188.1" y="154.6">R6</text>
<text x="205.9" y="150.7">Q2</text>
<text x="206.2" y="153.3">BC817</text>
<text x="250.4" y="153.3">R9</text>
<text x="250.5" y="155.8">10K</text>
<text x="262.6" y="155.8">SW_Push</text>
<text x="264.8" y="153.3">SW2</text>
<text x="117.2" y="159.6">RS485/GPIO.2</text>
<text x="117.7" y="157.1">~{RXT}/GPIO.1</text>
<text x="187.6" y="157.1">10K</text>
<text x="278.7" y="160.9">GND</text>
<text x="39.4" y="162.2">GND</text>
<text x="113.4" y="162.2">~{WAKEUP}/GPIO.3</text>
<text x="120" y="171.2" transform="rotate(-90 120 171.2)">GND</text>
<text x="114.3" y="180">GND</text>
<text x="121.6" y="174.9">U2</text>
<text x="123.2" y="177.4">CP2102N-Axx-xQFN24</text>
</g>
<g font-size="1.8" fill="#a90000">
<text x="122.7" y="33">3</text>
<text x="135.4" y="33">2</text>
<text x="23.6" y="39.4">1</text>
<text x="23.6" y="36.8">2</text>
<text x="129.3" y="40.1" transform="rotate(-90 129.3 40.1)">1</text>
<text x="232.2" y="41.4" transform="rotate(-90 232.2 41.4)">2</text>
<text x="217.9" y="44.4">3</text>
<text x="245.4" y="44.4">25</text>
<text x="245.4" y="47">35</text>
<text x="44.2" y="49" transform="rotate(-90 44.2 49)">8</text>
<text x="49.3" y="49" transform="rotate(-90 49.3 49)">7</text>
<text x="217.9" y="49.5">4</text>
<text x="217.9" y="52.1">5</text>
<text x="245.4" y="49.5">24</text>
<text x="245.4" y="52.1">34</text>
<text x="37.6" y="57.1">5</text>
<text x="55.4" y="57.1">6</text>
<text x="245.4" y="59.7">14</text>
<text x="245.4" y="54.6">26</text>
<text x="245.4" y="57.1">29</text>
<text x="245.4" y="64.8">13</text>
<text x="245.4" y="62.2">16</text>
<text x="41.7" y="66.8" transform="rotate(-90 41.7 66.8)">3</text>
<text x="44.2" y="66.8" transform="rotate(-90 44.2 66.8)">4</text>
<text x="49.3" y="66.8" transform="rotate(-90 49.3 66.8)">1</text>
<text x="51.8" y="66.8" transform="rotate(-90 51.8 66.8)">2</text>
<text x="245.4" y="67.3">23</text>
<text x="245.4" y="69.8">27</text>
<text x="217.5" y="74.9">21</text>
<text x="217.5" y="77.5">22</text>
<text x="245.4" y="72.4">28</text>
<text x="245.4" y="74.9">30</text>
<text x="245.4" y="77.5">31</text>
<text x="217.5" y="80">17</text>
<text x="217.5" y="82.5">18</text>
<text x="245.4" y="80">33</text>
<text x="245.4" y="82.5">36</text>
<text x="217.5" y="87.6">19</text>
<text x="217.5" y="85.1">20</text>
<text x="245.4" y="87.6">10</text>
<text x="245.4" y="85.1">37</text>
<text x="245.4" y="90.2">11</text>
<text x="245.4" y="92.7">12</text>
<text x="245.9" y="95.2">8</text>
<text x="245.9" y="100.3">6</text>
<text x="245.9" y="97.8">9</text>
<text x="245.9" y="102.9">7</text>
<text x="232.2" y="110" transform="rotate(-90 232.2 110)">1</text>
<text x="36.3" y="124.5">1</text>
<text x="107.5" y="123.2">9</text>
<text x="116.6" y="120.1" transform="rotate(-90 116.6 120.1)">7</text>
<text x="119.1" y="120.1" transform="rotate(-90 119.1 120.1)">6</text>
<text x="121.7" y="120.1" transform="rotate(-90 121.7 120.1)">5</text>
<text x="129.8" y="125.7">20</text>
<text x="129.8" y="123.2">21</text>
<text x="36.3" y="129.5">3</text>
<text x="129.8" y="130.8">18</text>
<text x="129.8" y="128.3">19</text>
<text x="204.7" y="130.3" transform="rotate(-90 204.7 130.3)">3</text>
<text x="36.3" y="132.1">2</text>
<text x="36.3" y="134.6">4</text>
<text x="107.5" y="135.9">8</text>
<text x="129.8" y="133.3">22</text>
<text x="129.8" y="135.9">23</text>
<text x="197.9" y="135.1">1</text>
<text x="204.7" y="137.9" transform="rotate(-90 204.7 137.9)">2</text>
<text x="27.7" y="139.2" transform="rotate(-90 27.7 139.2)">6</text>
<text x="30.2" y="139.2" transform="rotate(-90 30.2 139.2)">5</text>
<text x="107.5" y="141">3</text>
<text x="107.5" y="138.4">4</text>
<text x="129.8" y="138.4">24</text>
<text x="130.3" y="141">1</text>
<text x="129.8" y="148.6">15</text>
<text x="129.8" y="146">17</text>
<text x="204.7" y="148.1" transform="rotate(-90 204.7 148.1)">2</text>
<text x="129.8" y="153.7">14</text>
<text x="197.9" y="152.9">1</text>
<text x="204.7" y="155.7" transform="rotate(-90 204.7 155.7)">3</text>
<text x="129.8" y="161.3">11</text>
<text x="129.8" y="158.7">12</text>
<text x="129.8" y="156.2">13</text>
<text x="119.1" y="173.5" transform="rotate(-90 119.1 173.5)">2</text>
</g>
<text font-size="1.8" fill="#0f0f0f" x="133.3" y="123.1">TX</text>
</svg>
